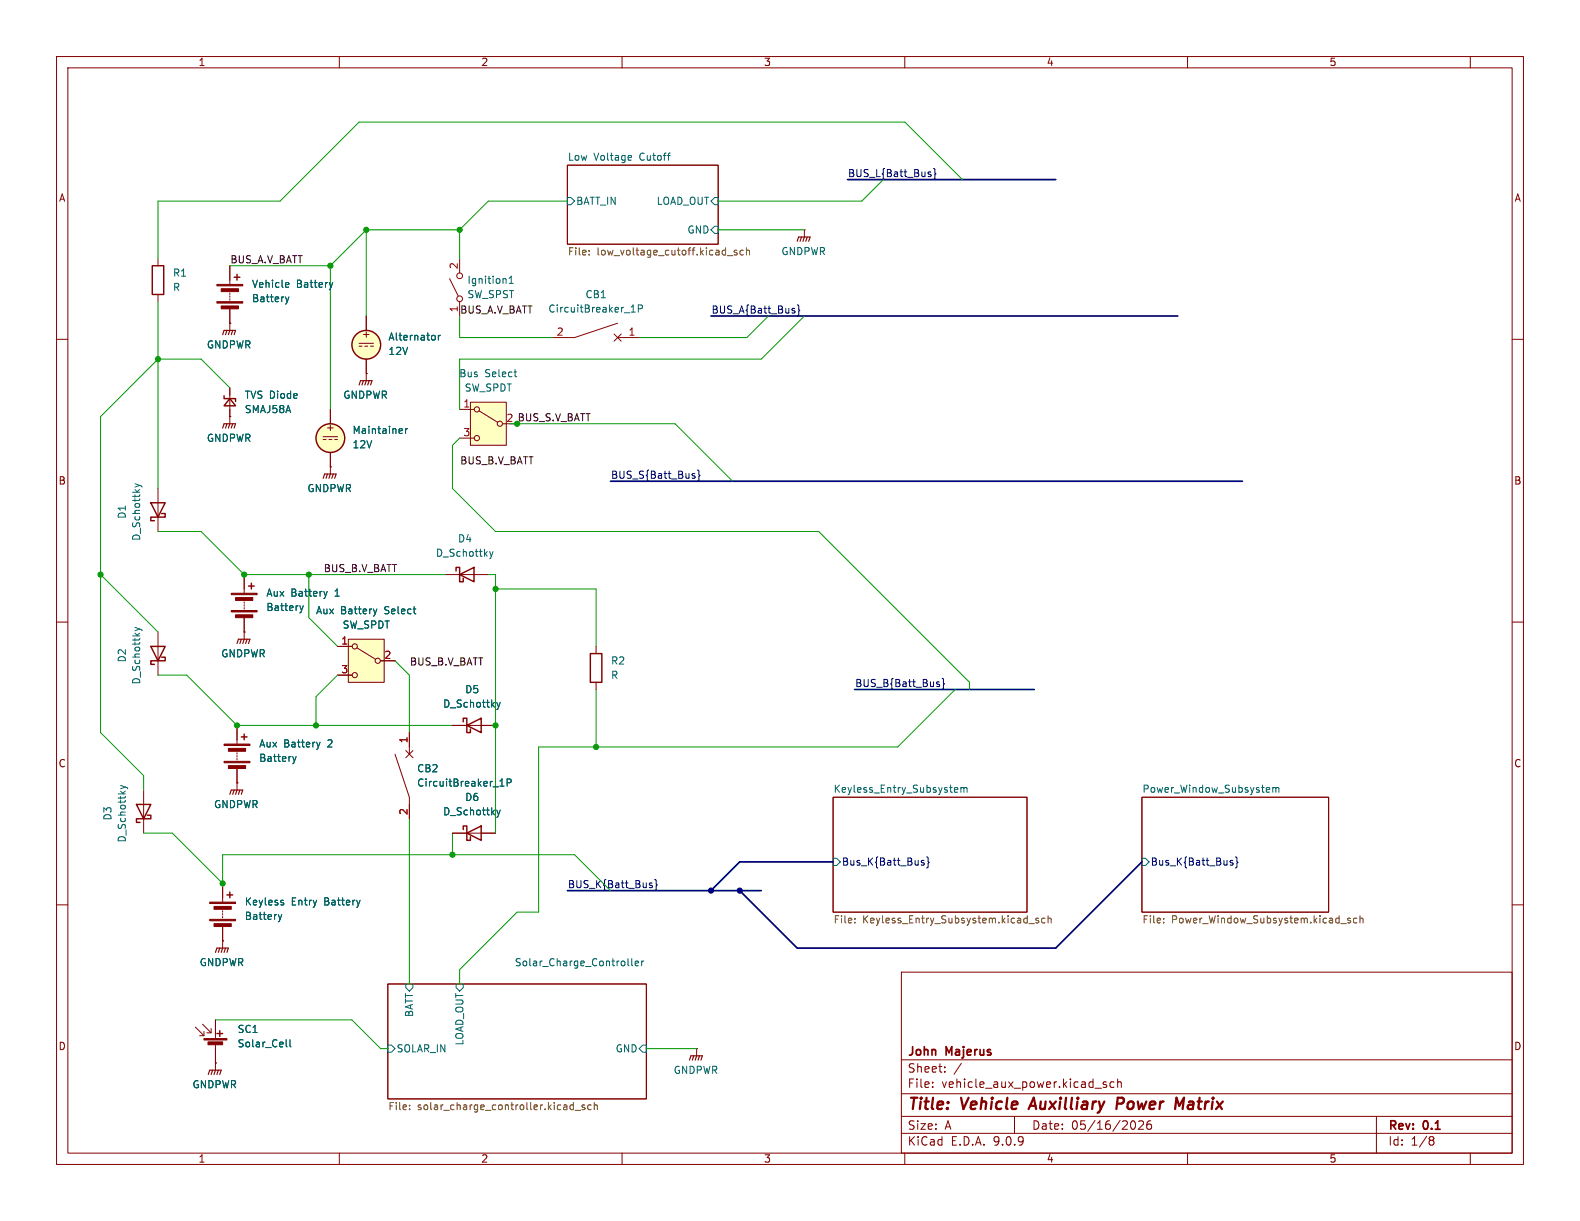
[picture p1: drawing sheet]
<svg xmlns="http://www.w3.org/2000/svg" width="279mm" height="216mm" viewBox="0 0 279 216" stroke-linecap="round" stroke-linejoin="round" font-family="sans-serif">
<g fill="none" stroke="#840000" stroke-width=".18">
<path d="M10 10h259.4v195.9h-259.4zM12 12h255.4v191.9h-255.4zM60 10v2M110 10v2M160 10v2M210 10v2M260 10v2M100.3 29.2h26.7v14h-26.7zM27.9 45.7v1.3M27.9 52.1v1.2M40.6 57.2h.1M40.6 47v3.3"/>
<path d="M40.6 51.8v.3M40.6 52.3v.3M40.6 52.8v.3M40.6 54.6v3.8M64.8 55.9v2.5M79.5 49.3l1.5 3M81.3 45.7v2.6M81.3 53.3v2.6M108.6 59.1l1.3 1.2M109.2 57.2l-7.6 2.5h-3.8M109.2 59.7h3.8M109.9 59.1l-1.3 1.2"/>
<path d="M142.2 40.6h.1M142.2 40.6v1.3M10 60h2M40.6 68.6v5.1M63.5 60.7h2.5M63.5 61.2h.5M64.5 61.2h.5M64.8 63.5v2.5M65.5 61.2h.5M267.4 60h2M10 110h2M105.4 114.3v1.3"/>
<path d="M267.4 110h2M25.4 139.7v7.6M41.9 138.4h.1M41.9 128.3v3.3M41.9 133.1v.3M41.9 133.6v.3M41.9 134.1v.3M41.9 135.9v3.8M69.8 133.4l2.6 7.6v3.8M71.8 132.7l1.2 1.3M72.4 129.5v3.9M73 132.7l-1.2 1.3"/>
<path d="M80 128.3h7.6M105.4 120.7v1.2M39.4 156.2v3.3M147.3 141h34.3v20.3h-34.3zM201.9 141h33v20.3h-33zM10 160h2M39.4 166.4h.1M39.4 161v.3M39.4 161.5v.3M39.4 162.1v.2M39.4 163.8v3.8M68.6 174h45.7v20.3h-45.7z"/>
<path d="M159.4 171.9h108v32h-108zM267.4 160h2M34.5 181.6l1.6 1.5M35.8 181.1l1.5 1.5M36.1 182.4v.7h-.8M37.3 181.9v.7h-.7M38.1 188h.1M38.1 180.3v3.3M38.1 184.7v4.5M123.2 185.4h.1M123.2 185.4v1.3M159.4 197.4h108"/>
<path d="M159.4 193.4h108M159.4 187.4h108M164.9 192.1v.2M164.9 191.4v.1M167.1 189.4v.2M167.1 188.7v.1M170 188l-1.3 1.9M179.4 197.4v3M195.6 191.4l-.3-.1-.2 .2v.2l.5 .2v.3h-.5M197 191.4l-.4-.1-.3 .3v.4l.1 .2h.6M197.6 191.4l.3-.1 .3 .1 .1 .9M197.6 190.8v1.5"/>
<path d="M200.4 198.2a.94 .94 0 0 1 0 1.5M201.4 198.3l.5-.1 .2 .1 .1 .3-.9 1.1h.9M203.5 198.2a.59 .59 0 0 0-.7 .6v.6l.1 .2 .5 .1 .2-.2v-.5l-.1-.2h-.4l-.3 .2M243.4 197.4v6.5M60 203.9v2M110 203.9v2M159.4 200.4h108M160 203.9v2M210 203.9v2M253 201l.4 .1 .2 .2-.3 .3M253 201.6h.3M253.3 201.6l.2 .2 .1 .4-.2 .2-.4 .1"/>
<path d="M260 203.9v2"/>
<circle cx="81.3" cy="48.8" r=".51"/>
<circle cx="81.3" cy="52.8" r=".51"/>
</g>
<path d="M182.8 194.1l-.9 2M198.4 194.1h-.7l-.3 2M198.5 195.1l-1 .1M208.5 195.5l.9-1.4-.3 2" fill="none" stroke="#840000" stroke-width=".4"/>
<g fill="none" stroke="#006464" stroke-width=".18">
<path d="M100.3 34.9h.7l.6 .7-.6 .6h-.7zM111.5 27.5l.2 .3-.6 .1M111.6 28.3h-.1M118 27.5h.5M118.4 27.1h.1M126.4 34.9h.6v1.3h-.6l-.7-.6zM50.5 52.5l.3 .8M50.7 50h.3l.1 .3-.6 .1M50.8 53.3l-.2 .4M51 50.7l-.3 .1M51.1 52.5l-.3 .8M58.8 50l-.3 .8"/>
<path d="M76.9 59.4l.1 .1-.1 .6M77.5 59.3v.8M77.9 59.3l-.4 .2M90 49.2l.4-.4v1.3M90 50.1h.8M111.6 55.2h.7M111.7 54.2l.3-.3v1.3M112.9 54.6l.6-.1 .1-.2-.1-.3-.6-.1v1.3M126.4 40h.6v1.3h-.6l-.7-.7zM21.3 138.9l.9 .3M22.2 139.2l-.9 .3M22.2 139.2l.4 .3"/>
<path d="M51.8 133.8l.3 .8M52.1 134.6l-.2 .4M52.4 133.8l-.3 .8M56.6 131.2l-.3 .9M87.9 124.2l.3 .8M88.2 125l-.3 .5M88.4 139h.7M88.5 124.2l-.3 .8M88.5 138l.3-.3v1.3M89.7 138.4l.6-.1 .1-.1-.1-.3-.6-.2v1.3M168.8 139.3l.4-.1 .2 .4-.6 .1M169.9 139.4l.4-.2 .2 .2"/>
<path d="M169.9 139.2v.9M170.5 139.4l.1-.2 .3 .1 .1 .8M170.5 139.4v.7M224.3 139.2l.2 .4-.6 .1M225.1 139.4l.3-.2 .2 .2M225.1 139.2v.9M225.6 139.4l.2-.2 .3 .1 .1 .8M225.6 139.4v.7M49.8 159.6l.3 .1 .1 .1-.2 .2h-.2M49.8 159.2h.3M63.7 159.2l-.3 .8M147.3 151.8h.7l.6 .6-.6 .6h-.7z"/>
<path d="M168.8 140h.5M201.9 151.8h.7l.6 .6-.6 .6h-.7zM224.5 140l-.2 .1M49.2 161.7l.3 .9M49.5 162.6l-.2 .3M49.8 161.7l-.3 .9M71.8 174h1.2v.6l-.6 .7-.6-.7zM80.6 174h1.3v.6l-.6 .7-.7-.7zM111.1 170.7l.1 .1M111.7 169.5v1.1l.2 .2M112.3 170.4l.6-.2v-.2l-.4-.1-.2 .2 .1 .6h.5M113.5 169.9v.9"/>
<path d="M113.8 169.9l-.3 .3M50.6 183.8v1.1l.2 .2M51.3 183.8v1.1l.2 .2M68.6 184.8h.6l.6 .6-.6 .7h-.6zM113.7 184.8h.6v1.3h-.6l-.7-.7z"/>
</g>
<g fill="none" stroke="#725600" stroke-width=".18">
<path d="M104.2 45v.1M104.2 44.3v.1M128.6 45.2h1M130.3 44.3l-.3-.1-.2 .2 .1 .2 .4 .1v.3h-.5M131.5 44.3l-.4-.1-.3 .3 .2 .5h.5M132 44.4l.2-.2 .3 .1v.8M132 43.8v1.3M151.2 163.1v.1M151.2 162.4v.1M182 163.3h.9M183.6 162.4h-.3l-.1 .1v.2l.4 .1v.3h-.4M184.8 162.4h-.4l-.2 .2 .1 .5h.5"/>
<path d="M185.3 162.5l.2-.1h.3l.1 .8M185.3 161.9v1.3M205.8 163.1v.1M205.8 162.4v.1M237.1 163.3h1M238.8 162.4h-.3l-.2 .1 .1 .2 .4 .1v.3h-.5M239.9 162.4h-.3l-.3 .2 .2 .5h.4M240.5 162.5l.2-.1h.3v.8M240.5 161.9v1.3M72.4 196.1v.1M72.4 195.4v.2M101 195.4h.4"/>
<path d="M101.4 194.9v1.3M101.4 196.2h-.4M101.7 196.3h1M103.4 195.4h-.3l-.2 .2 .1 .1 .4 .2v.3h-.5M104.5 195.4h-.3l-.3 .2 .2 .6h.4M105.1 195.5l.2-.1h.3v.8M105.1 194.9v1.3"/>
</g>
<path d="M163.4 152.2l-.3-.1-.2 .2 .1 .2 .4 .1v.3h-.5M163.9 151.5l.2 .2v.6l.2 .2-.2 .2v.6l-.2 .2M218 152.2l-.3-.1-.2 .2 .1 .2 .4 .1v.3h-.5M218.5 151.5l.2 .2v.6l.2 .2-.2 .2v.6l-.2 .2" fill="none" stroke="#000084" stroke-width=".18"/>
<g fill="none" stroke="#840000" stroke-width=".25">
<path d="M26.9 47h2.1v5.1h-2.1zM41.4 49h1M41.9 48.5v1M39.6 70v.5h2.1v.5M40.6 70.5l1.1 1.3h-2.1zM104.4 115.6h2v5.1h-2zM42.7 130.3h1M43.2 129.8v1M81.9 127.6v-.6h.6v2.5h.7v-.6M82.5 128.3l2.6-1.3v2.5zM24.1 142.2h2.6l-1.3 2.6zM26 144.1h.7v.7h-2.6v.6h.7"/>
<path d="M40.1 158.2h1M40.6 157.7v1.1M38.4 182.8h1M38.9 182.2v1.1"/>
<circle cx="64.8" cy="61" r="2.54"/>
</g>
<g fill="none" stroke="#840000" stroke-width=".2">
<path d="M39.4 59.2l.2-.8h2.1l-.3 .8M40.1 58.4l-.2 .8M40.6 58.4l-.2 .8M41.1 58.4l-.2 .8M141 42.7l.2-.8h2.1l-.3 .8M141.7 41.9l-.2 .8M142.2 41.9l-.2 .8M142.7 41.9l-.2 .8M41.4 139.7l-.3 .8M41.9 139.7l-.2 .8M42.4 139.7l-.2 .8M40.6 140.5l.3-.8h2l-.2 .8"/>
<path d="M38.1 168.4l.3-.8h2l-.3 .8M38.9 167.6l-.3 .8M39.4 167.6l-.3 .8M39.9 167.6l-.3 .8M36.8 190l.3-.8h2l-.2 .8M37.6 189.2l-.3 .8M38.1 189.2l-.3 .8M38.6 189.2l-.2 .8M121.9 187.5l.3-.8h2l-.2 .8M122.7 186.7l-.3 .8M123.2 186.7l-.3 .8M123.7 186.7l-.3 .8"/>
</g>
<g fill="#840000" stroke="#840000" stroke-width=".18">
<path d="M36.1 183.6h4v.3h-4z"/>
<path d="M36.8 184.2h2.6v.5h-2.6z"/>
<path d="M37.1 159.5h4.6v.3h-4.6z"/>
<path d="M37.1 162.6h4.6v.2h-4.6z"/>
<path d="M37.8 160.3h3.1v.5h-3.1z"/>
<path d="M37.8 163.3h3.1v.5h-3.1z"/>
<path d="M38.4 50.3h4.5v.2h-4.5z"/>
<path d="M38.4 53.3h4.5v.3h-4.5z"/>
<path d="M39.1 51.1h3.1v.5h-3.1z"/>
<path d="M39.1 54.1h3.1v.5h-3.1z"/>
<path d="M39.6 131.6h4.6v.2h-4.6z"/>
<path d="M39.6 134.6h4.6v.3h-4.6z"/>
<path d="M40.4 132.3h3v.5h-3z"/>
<path d="M40.4 135.4h3v.5h-3z"/>
</g>
<circle cx="64.8" cy="61" r="2.54" fill="#ffffc2" stroke="#ffffc2" stroke-width=".18"/>
<path d="M61.6 113h6.3v7.7h-6.3z" fill="#ffffc2"/>
<g fill="none" stroke="#840000" stroke-width=".18">
<path d="M40.6 73.7h.1M40.6 73.7v1.2M57.1 77.2h2.6M57.1 77.7h.6M58.2 77.7h.5M58.4 72.4v2.5M59.2 77.7h.5M64.8 66h.1M64.8 66v1.3M58.4 82.6h.1M58.4 80v3.8M59.7 114.3h2.5"/>
<path d="M59.7 119.4h2.5M61.6 113h6.3v7.7h-6.3zM63.1 114.6l3.3 2M67.3 116.8h2.5M78.7 101.6h7.7"/>
<circle cx="62.7" cy="114.3" r=".46"/>
<circle cx="62.7" cy="119.4" r=".46"/>
<circle cx="66.8" cy="116.8" r=".46"/>
</g>
<path d="M71.1 75.9l.1 .2-.6 .1M71.7 75.8v.8M72.1 75.8l-.4 .2M86.6 97.5l.3 .9M86.9 98.4l-.3 .4M87.2 97.5l-.3 .9M66.6 107.7l-.3 .8" fill="none" stroke="#006464" stroke-width=".18"/>
<path d="M39.4 75.7l.2-.8h2.1l-.3 .8M40.1 74.9l-.2 .8M40.6 74.9l-.2 .8M41.1 74.9l-.2 .8M63.5 68.1l.3-.8h2l-.3 .8M64.3 67.3l-.3 .8M64.8 67.3l-.3 .8M65.3 67.3l-.3 .8M57.1 84.6l.3-.8h2l-.2 .8M57.9 83.8l-.2 .8M58.4 83.8l-.2 .8M58.9 83.8l-.2 .8" fill="none" stroke="#840000" stroke-width=".2"/>
<g fill="none" stroke="#840000" stroke-width=".25">
<path d="M80.6 101v-.7h.7v2.6h.6v-.7M81.3 101.6l2.5-1.3v2.6z"/>
<circle cx="58.4" cy="77.5" r="2.54"/>
</g>
<circle cx="58.4" cy="77.5" r="2.54" fill="#ffffc2" stroke="#ffffc2" stroke-width=".18"/>
<path d="M83.2 71.1h6.3v7.6h-6.3z" fill="#ffffc2"/>
<g fill="none" stroke="#840000" stroke-width=".18">
<path d="M40.6 57.2h.1M40.6 47v2.5M40.6 54.6v2.6M64.8 55.9v2.5M40.6 73.7h.1M40.6 68.6v1.3M40.6 72.4v1.3M58.4 72.4v2.5M64.8 66h.1M64.8 63.5v2.5M81.3 72.4h2.5M81.3 77.5h2.5"/>
<path d="M83.2 71.1h6.3v7.6h-6.3zM84.7 72.6l3.3 2.1M27.9 86.4v7.6M58.4 82.6h.1M58.4 80v2.6M27.9 111.8v7.6M43.2 111.8h.1M43.2 101.6v3.3M43.2 106.4v.3M43.2 106.9v.3M43.2 107.4v.3M43.2 109.2v3.8"/>
<path d="M59.7 114.3h2.5M59.7 119.4h2.5M67.3 116.8h2.5M41.9 138.4h.1M41.9 128.3v2.5M41.9 135.9v2.5M72.4 129.5v2.6M80 128.3h2.5M85.1 128.3h2.5M39.4 156.2v2.6M72.4 142.2v2.6M80 147.3h7.6"/>
<path d="M39.4 166.4h.1M39.4 163.8v2.6M38.1 188h.1M38.1 180.3v2.6M38.1 185.4v2.6"/>
<circle cx="84.3" cy="72.4" r=".46"/>
<circle cx="84.3" cy="77.5" r=".46"/>
<circle cx="88.4" cy="74.9" r=".46"/>
</g>
<g fill="none" stroke="#006464" stroke-width=".18">
<path d="M50.5 52.5l.3 .8M50.7 50h.3l.1 .3-.6 .1M50.8 53.3l-.2 .4M51 50.7l-.3 .1M51.1 52.5l-.3 .8M58.8 50l-.3 .8M76.9 59.4l.1 .1-.1 .6M77.5 59.3v.8M77.9 59.3l-.4 .2M71.1 75.9l.1 .2-.6 .1M71.7 75.8v.8M72.1 75.8l-.4 .2"/>
<path d="M90.9 65.8h.5M91.1 66.6h.3M23.9 85.5l.8 .3M24.7 85.8l-.8 .3M24.7 85.8l.4 .3M23.9 110.9l.8 .3M24.7 111.2l-.8 .3M24.7 111.2l.4 .3M53 107.1l.3 .9M53.3 108l-.2 .3M53.6 107.1l-.3 .9M57.9 104.6l-.3 .8"/>
<path d="M66.6 107.7l-.3 .8M51.8 133.8l.3 .8M52.1 134.6l-.2 .4M52.4 133.8l-.3 .8M56.6 131.2l-.3 .9M87.9 124.2l.3 .8M88.2 125l-.3 .5M88.4 139h.7M88.5 124.2l-.3 .8M88.5 138l.3-.3v1.3M89.7 138.4l.6-.1 .1-.1-.1-.3-.6-.2v1.3M49.8 159.6l.3 .1 .1 .1-.2 .2h-.2"/>
<path d="M49.8 159.2h.3M63.7 159.2l-.3 .8M87.9 143.2l.3 .9M88.2 144.1l-.3 .4M88.5 143.2l-.3 .9M49.2 161.7l.3 .9M49.5 162.6l-.2 .3M49.8 161.7l-.3 .9M50.6 183.8v1.1l.2 .2M51.3 183.8v1.1l.2 .2"/>
</g>
<path d="M26.7 88.9h2.5l-1.3 2.5zM28.6 90.8h.6v.6h-2.5v.7h.6M26.7 114.3h2.5l-1.3 2.5zM28.6 116.2h.6v.6h-2.5v.7h.6M43.9 103.6h1.1M44.4 103.1v1M81.9 146.7v-.6h.6v2.5h.7v-.6M82.5 147.3l2.6-1.2v2.5z" fill="none" stroke="#840000" stroke-width=".25"/>
<g fill="#840000" stroke="#840000" stroke-width=".18">
<path d="M40.9 104.9h4.6v.3h-4.6z"/>
<path d="M40.9 108h4.6v.2h-4.6z"/>
<path d="M41.7 105.7h3v.5h-3z"/>
<path d="M41.7 108.7h3v.5h-3z"/>
</g>
<path d="M41.9 113.8l.3-.8h2l-.3 .8M42.7 113l-.3 .8M43.2 113l-.3 .8M43.7 113l-.3 .8" fill="none" stroke="#840000" stroke-width=".2"/>
<g fill="none" stroke="#000084" stroke-width=".18">
<path d="M164.3 30.8l.3 .1 .1 .2-.2 .1h-.3M164.3 30.4l.3 .1M165.1 29.8l.2 .2v.6l.2 .2-.2 .1v.6l-.2 .2M140.4 54.9l.2 .2-.2 .3M140.4 54.5l.1 .1M141 53.9l.3 .2v.6l.1 .2-.1 .2v.6l-.3 .2M122.6 84.2h.3v.2l-.2 .2h-.2M122.6 83.7l.3 .1M123.4 83.1l.2 .2v.6l.2 .2-.2 .2v.6l-.2 .2M166.6 120l.2 .1v.6l.2 .2-.2 .2v.6l-.2 .2M165.8 121h.3l.1 .2-.2 .2h-.3M165.8 120.6h.3"/>
<path d="M115 156.5l.3 .1 .1 .2-.2 .2h-.3M115 156.1l.3 .1M115.8 155.5l.2 .2v.6l.2 .2-.2 .2v.6l-.2 .2"/>
</g>
<path d="M149.9 31.8h36.8M125.7 55.9h82.6M107.9 85.1h111.8M151.1 121.9h31.8M100.3 157.5h34.3M147.3 152.4h-16.5l-5.1 5.1M201.9 152.4l-15.2 15.2h-45.7l-10.2-10.1" fill="none" stroke="#000084" stroke-width=".3"/>
<g fill="none" stroke="#009600" stroke-width=".18">
<path d="M100.3 35.6h-13.9l-5.1 5M156.2 31.8l-3.8 3.8h-25.4M170.2 31.8l-10.2-10.2h-96.5l-14 14h-21.6v10.1M27.9 53.3v33.1M40.6 47h17.8M58.4 47v25.4M64.8 40.6l-6.4 6.4M64.8 40.6h16.5M64.8 40.6v15.3M81.3 40.6v5.1M81.3 55.9v3.8h16.5M127 40.6h15.2"/>
<path d="M135.9 55.9l-3.8 3.8h-19.1M142.2 55.9l-7.6 7.6h-53.3v8.9M40.6 68.6l-5-5.1h-7.7l-10.1 10.2v55.8l7.6 7.7v2.5M81.3 77.5l-1.3 1.2v7.7l7.6 7.6h57.2l26.6 26.7v1.2M91.4 74.9h28l10.1 10.2M27.9 94h7.7l7.6 7.6h35.5M17.8 101.6l10.1 10.2M27.9 119.4h5.1l8.9 8.9h38.1M54.6 101.6v7.6l5.1 5.1M59.7 119.4l-3.8 3.8v5.1M69.8 116.8l2.6 2.6v10.1M86.4 101.6h1.2v45.7"/>
<path d="M87.6 104.1h17.8v10.2M105.4 121.9v10.2M168.9 121.9l-10.2 10.2h-63.5v29.2h-3.8l-10.1 10.2v2.5M25.4 147.3h5.1l8.9 8.9v-5.1h62.2l6.3 6.4M72.4 144.8v29.2M80 147.3v3.8M38.1 180.3h24.1l5.1 5.1h1.3M114.3 185.4h8.9"/>
</g>
<g fill="#009600" stroke="#009600" stroke-width=".18">
<circle cx="87.6" cy="128.3" r=".46"/>
<circle cx="80" cy="151.1" r=".46"/>
<circle cx="105.4" cy="132.1" r=".46"/>
<circle cx="87.6" cy="104.1" r=".46"/>
<circle cx="17.8" cy="101.6" r=".46"/>
<circle cx="54.6" cy="101.6" r=".46"/>
<circle cx="39.4" cy="156.2" r=".46"/>
<circle cx="41.9" cy="128.3" r=".46"/>
<circle cx="55.9" cy="128.3" r=".46"/>
<circle cx="43.2" cy="101.6" r=".46"/>
<circle cx="81.3" cy="40.6" r=".46"/>
<circle cx="27.9" cy="63.5" r=".46"/>
<circle cx="58.4" cy="47" r=".46"/>
<circle cx="64.8" cy="40.6" r=".46"/>
</g>
<g fill="#000084" stroke="#000084" stroke-width=".18">
<circle cx="125.7" cy="157.5" r=".46"/>
<circle cx="130.8" cy="157.5" r=".46"/>
</g>
<g font-size="2.8" fill="#840000">
<text x="160.4" y="196.8">Title:</text>
<text x="170.1" y="196.8">Vehicle</text>
<text x="183" y="196.8">Auxilliary</text>
<text x="199.1" y="196.8">Power</text>
<text x="210.3" y="196.8">Matrix</text>
</g>
<g font-size="2.1" fill="#840000">
<text x="160.4" y="189.9">Sheet:</text>
<text x="160.4" y="187.1">John</text>
<text x="167.4" y="187.1">Majerus</text>
<text x="160.4" y="192.6">File:</text>
<text x="166.5" y="192.6">vehicle_aux_power.kicad_sch</text>
<text x="160.4" y="202.8">KiCad</text>
<text x="160.4" y="200">Size:</text>
<text x="167.1" y="200">A</text>
<text x="168.1" y="202.8">E.D.A.</text>
<text x="175.7" y="202.8">9.0.9</text>
<text x="182.4" y="200">Date:</text>
<text x="189.4" y="200">05/16/2026</text>
<text x="245.4" y="200.2">Rev:</text>
<text x="245.4" y="202.8">Id:</text>
<text x="249.5" y="202.8">1/8</text>
<text x="251.8" y="200.2">0.1</text>
</g>
<g font-size="1.8" fill="#840000">
<text x="35" y="11.9">1</text>
<text x="85" y="11.9">2</text>
<text x="135" y="11.9">3</text>
<text x="185" y="11.9">4</text>
<text x="235" y="11.9">5</text>
<text x="10.3" y="35.9">A</text>
<text x="267.7" y="35.9">A</text>
<text x="63.9" y="59.9">+</text>
<text x="57.5" y="76.4">+</text>
<text x="10.3" y="85.9">B</text>
<text x="267.7" y="85.9">B</text>
<text x="10.3" y="135.9">C</text>
<text x="267.7" y="135.9">C</text>
<text x="10.3" y="185.9">D</text>
<text x="267.7" y="185.9">D</text>
<text x="35" y="205.8">1</text>
<text x="85" y="205.8">2</text>
<text x="135" y="205.8">3</text>
<text x="185" y="205.8">4</text>
<text x="235" y="205.8">5</text>
</g>
<g font-size="1.8" fill="#006464">
<text x="100.3" y="28.5">Low</text>
<text x="105" y="28.5">Voltage</text>
<text x="113.2" y="28.5">Cutoff</text>
<text x="101.8" y="36.4">BATT_IN</text>
<text x="116" y="36.4">LOAD_OUT</text>
<text x="121.5" y="41.5">GND</text>
<text x="138.1" y="45.3">GNDPWR</text>
<text x="30.5" y="49.1">R1</text>
<text x="30.5" y="51.7">R</text>
<text x="44.5" y="51.1">Vehicle</text>
<text x="44.5" y="53.6">Battery</text>
<text x="52.4" y="51.1">Battery</text>
<text x="82.6" y="52.9">SW_SPST</text>
<text x="82.6" y="50.4">Ignition1</text>
<text x="103.4" y="52.9">CB1</text>
<text x="96.9" y="55.5">CircuitBreaker_1P</text>
<text x="36.5" y="61.8">GNDPWR</text>
<text x="68.6" y="60.4">Alternator</text>
<text x="68.6" y="63">12V</text>
<text x="43.2" y="70.7">TVS Diode</text>
<text x="60.6" y="70.7">GNDPWR</text>
<text x="81.1" y="66.9">Bus</text>
<text x="82.1" y="69.4">SW_SPDT</text>
<text x="85.7" y="66.9">Select</text>
<text x="43.2" y="73.3">SMAJ58A</text>
<text x="62.2" y="76.9">Maintainer</text>
<text x="36.5" y="78.3">GNDPWR</text>
<text x="62.2" y="79.5">12V</text>
<text x="54.3" y="87.2">GNDPWR</text>
<text x="22.5" y="91.8" transform="rotate(-90 22.5 91.8)">D1</text>
<text x="25" y="95.7" transform="rotate(-90 25 95.7)">D_Schottky</text>
<text x="77" y="98.7">D_Schottky</text>
<text x="80.9" y="96.1">D4</text>
<text x="47" y="105.7">Aux</text>
<text x="51.4" y="105.7">Battery</text>
<text x="59.3" y="105.7">1</text>
<text x="47" y="108.2">Battery</text>
<text x="55.8" y="108.8">Aux</text>
<text x="60.2" y="108.8">Battery</text>
<text x="60.5" y="111.4">SW_SPDT</text>
<text x="68.1" y="108.8">Select</text>
<text x="22.5" y="117.2" transform="rotate(-90 22.5 117.2)">D2</text>
<text x="39" y="116.4">GNDPWR</text>
<text x="108" y="117.7">R2</text>
<text x="25" y="121.1" transform="rotate(-90 25 121.1)">D_Schottky</text>
<text x="78.3" y="125.3">D_Schottky</text>
<text x="82.2" y="122.8">D5</text>
<text x="108" y="120.2">R</text>
<text x="45.7" y="132.4">Aux</text>
<text x="45.7" y="134.9">Battery</text>
<text x="50.2" y="132.4">Battery</text>
<text x="58" y="132.4">2</text>
<text x="73.7" y="136.8">CB2</text>
<text x="37.8" y="143.1">GNDPWR</text>
<text x="73.7" y="139.3">CircuitBreaker_1P</text>
<text x="82.2" y="141.8">D6</text>
<text x="147.3" y="140.3">Keyless_Entry_Subsystem</text>
<text x="201.9" y="140.3">Power_Window_Subsystem</text>
<text x="19.9" y="145.2" transform="rotate(-90 19.9 145.2)">D3</text>
<text x="22.5" y="149.1" transform="rotate(-90 22.5 149.1)">D_Schottky</text>
<text x="78.3" y="144.4">D_Schottky</text>
<text x="43.2" y="160.3">Keyless</text>
<text x="51.5" y="160.3">Entry</text>
<text x="57.4" y="160.3">Battery</text>
<text x="43.2" y="162.9">Battery</text>
<text x="35.2" y="171">GNDPWR</text>
<text x="90.9" y="170.9">Solar_Charge_Controller</text>
<text x="73.3" y="179.9" transform="rotate(-90 73.3 179.9)">BATT</text>
<text x="41.9" y="185.4">Solar_Cell</text>
<text x="41.9" y="182.9">SC1</text>
<text x="82.1" y="185" transform="rotate(-90 82.1 185)">LOAD_OUT</text>
<text x="70" y="186.3">SOLAR_IN</text>
<text x="108.8" y="186.3">GND</text>
<text x="119" y="190.1">GNDPWR</text>
<text x="33.9" y="192.6">GNDPWR</text>
</g>
<g font-size="1.8" fill="#000084">
<text x="149.9" y="31.4">BUS_L{Batt_Bus}</text>
<text x="125.7" y="55.5">BUS_A{Batt_Bus}</text>
<text x="107.9" y="84.7">BUS_S{Batt_Bus}</text>
<text x="151.1" y="121.6">BUS_B{Batt_Bus}</text>
<text x="148.8" y="153.3">Bus_K{Batt_Bus}</text>
<text x="203.4" y="153.3">Bus_K{Batt_Bus}</text>
<text x="100.3" y="157.1">BUS_K{Batt_Bus}</text>
</g>
<g font-size="1.8" fill="#0f0f0f">
<text x="40.6" y="46.6">BUS_A.V_BATT</text>
<text x="81.3" y="55.5">BUS_A.V_BATT</text>
<text x="81.3" y="82.2">BUS_B.V_BATT</text>
<text x="57.1" y="101.3">BUS_B.V_BATT</text>
<text x="72.4" y="117.8">BUS_B.V_BATT</text>
</g>
<g font-size="1.8" fill="#a90000">
<text x="81" y="47.7" transform="rotate(-90 81 47.7)">2</text>
<text x="81" y="55.3" transform="rotate(-90 81 55.3)">1</text>
<text x="98.4" y="59.4">2</text>
<text x="111.1" y="59.4">1</text>
<text x="81.8" y="72.1">1</text>
<text x="81.8" y="77.2">3</text>
<text x="60.3" y="114">1</text>
<text x="60.3" y="119.1">3</text>
<text x="67.9" y="116.6">2</text>
<text x="72.1" y="131.5" transform="rotate(-90 72.1 131.5)">1</text>
<text x="72.1" y="144.2" transform="rotate(-90 72.1 144.2)">2</text>
</g>
<g font-size="1.8" fill="#725600">
<text x="100.3" y="45.5">File:</text>
<text x="105.6" y="45.5">low_voltage_cutoff.kicad_sch</text>
<text x="147.3" y="163.6">File:</text>
<text x="152.5" y="163.6">Keyless_Entry_Subsystem.kicad_sch</text>
<text x="201.9" y="163.6">File:</text>
<text x="207.2" y="163.6">Power_Window_Subsystem.kicad_sch</text>
<text x="68.6" y="196.6">File:</text>
<text x="73.8" y="196.6">solar_charge_controller.kicad_sch</text>
</g>
<text font-size="1.8" fill="#009600" x="89.5" y="74.7">2 BUS_S.V_BATT</text>
</svg>
